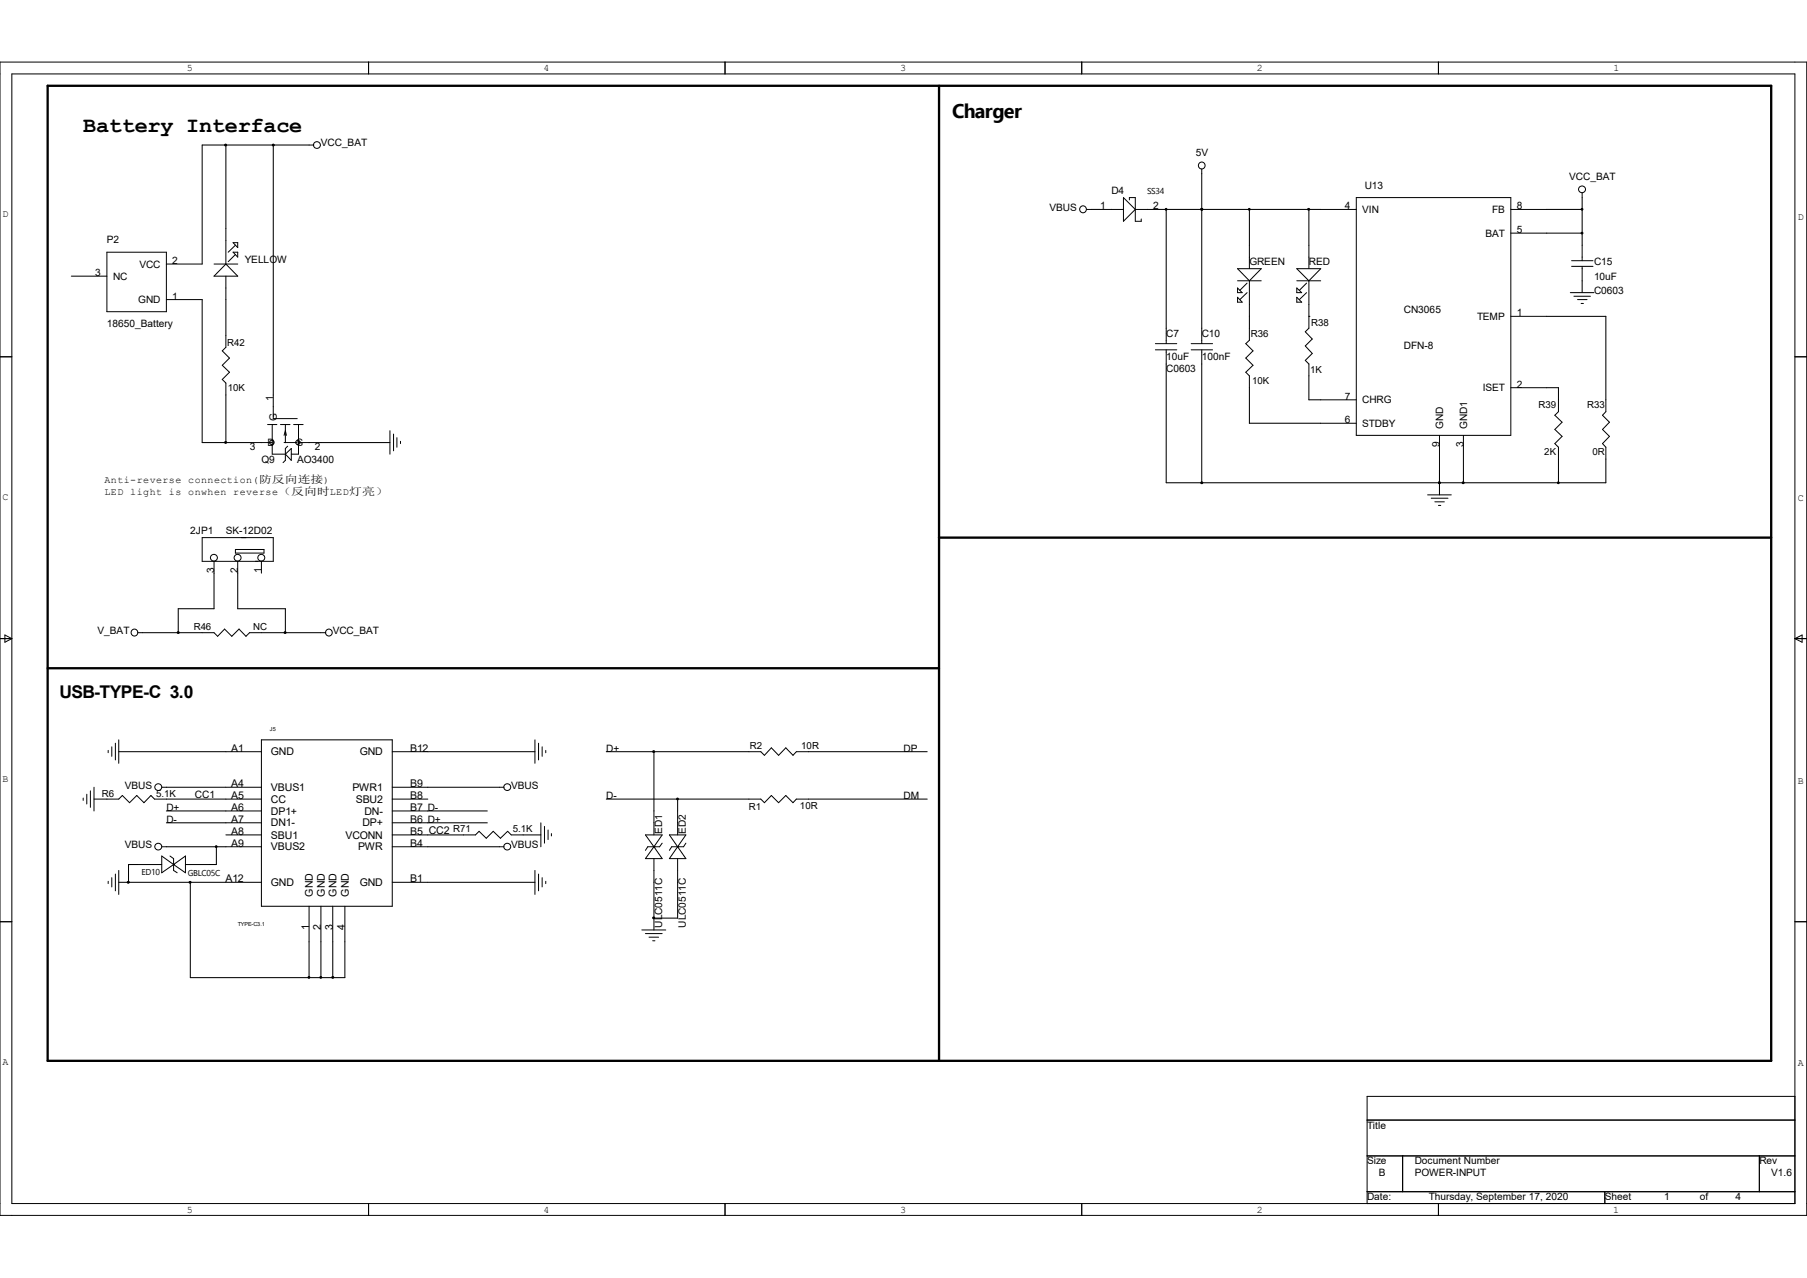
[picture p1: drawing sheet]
<svg xmlns="http://www.w3.org/2000/svg" width="297mm" height="210mm" viewBox="0 0 297 210" stroke-linecap="round" stroke-linejoin="round" font-family="sans-serif">
<path d="M7.8 14.1h283.3v160.2h-283.3zM154.3 14.1v160.2M154.3 88.3h136.8M7.8 109.8h146.5" fill="none" stroke="#000" stroke-width=".38"/>
<g fill="none" stroke="#000" stroke-width=".16">
<path d="M0 10.2h297v189.5h-297zM1.9 12.1h293.1v185.7h-293.1zM60.6 10.2v1.9M119.2 10.2v1.9M177.8 10.2v1.9M236.4 10.2v1.9M37.1 37.5v5.9M38.3 39.9h.8v.8zM50.8 23.8h.8M178.6 34.4h.8M180.7 34.4h4M184.7 32.5l1.9 1.9-1.9 2z"/>
<path d="M185.6 32.9v-.4h1v3.9h1v-.4M186.6 34.4h3.9M197.5 27.8v.7M217.1 34.4h5.8M222.9 32.5h25.4v39h-25.4zM248.3 34.4h5.9M248.3 38.3h5.9M260.1 31.7v.8M0 58.6h1.9M11.7 45.4h5.9M17.6 41.4h9.7v9.8h-9.7zM27.3 49.2h5.9"/>
<path d="M27.3 43.4h5.9M35.2 43.4h3.9M37.1 55.1v2l-.6 .6 1.2 1.1-1.2 1.2 1.2 1.2-1.2 1.2 .6 .5v2M37.1 45.4v3.8M37.1 43.4l2 2h-3.9zM38.3 41.4h.8v.8zM38.7 41.8l-1.2 1.2M38.7 40.3l-1.2 1.1M189.9 56.5h3.5M189.9 57.5h3.5M191.7 53.9v2.6M191.7 57.5v2.3"/>
<path d="M195.8 56.5h3.5M195.8 57.5h3.5M197.5 53.9v2.6M197.5 57.5v2.3M203.4 44.2h3.9l-1.9 1.9zM203.4 47.3l.8 .8h-.8zM203.4 48.9l.8 .8h-.8zM203.4 46.1h3.9M205 46.5l-1.2 1.2M205 48.1l-1.2 1.1M205.4 53.9v2l-.6 .6 1.2 1.2-1.2 1.1 1.2 1.2-1.2 1.2 .6 .6v1.9M205.4 40.3v3.9"/>
<path d="M205.4 46.1v5.9M213.1 44.2h4l-2 1.9zM213.1 47.3l.9 .8h-.9zM213.1 48.9l.9 .8h-.9zM213.1 46.1h4M214.8 46.5l-1.2 1.2M214.8 48.1l-1.2 1.1M215.1 46.1v7.8l-.6 .6 1.2 1.2-1.2 1.2 1.2 1.2-1.2 1.1 .6 .6v2M215.1 40.3v3.9M248.3 52h5.9M258.1 48.1h3.9M258.3 42.8h3.5"/>
<path d="M258.3 43.8h3.5M258.7 48.7h2.7M259.3 49.2h1.6M259.9 49.9h.4M260.1 40.3v2.5M260.1 43.8v2.3M295 58.6h2M41 72.7h3.7M44 69.8h1.5M44.7 69.8v4.8h2.2M44.9 64.9v3.9h4M46.1 69.8h1.6"/>
<path d="M46.7 72.7h2.2M46.7 71.5l.2-.7 .2 .7M46.9 69.8v2.9M46.9 74.6l1-.9v1.9zM47.3 73.3l-.4 .4v1.9l-.4 .4M48.3 69.8h1.5M49.1 69.8v4.8h-1.2M49.1 72.7h3.6M64.1 70.8v3.8M64.7 71.3v2.8M65.2 71.9v1.6M65.8 72.5v.4"/>
<path d="M217.1 65.7h5.8M217.1 69.6h5.8M236.6 71.5v5.9M240.5 71.5v5.9M248.3 63.7h5.9M256.2 65.7v1.9l-.6 .6 1.2 1.2-1.2 1.2 1.2 1.1-1.2 1.2 .6 .6v1.9M263.9 65.7v1.9l-.5 .6 1.1 1.2-1.1 1.2 1.1 1.1-1.1 1.2 .5 .6v1.9M33.2 88.3h11.7v3.9h-11.7zM35.2 92.2v2M38.7 90.3h4.7v.6h-4.7zM39.1 92.2v2M43 92.2v2"/>
<path d="M234.7 81.3h3.8M235.2 81.9h2.8M235.8 82.5h1.6M236.4 83.1h.4M0 104.9h1.9M.8 104.4l1.1 .5-1.1 .6zM22.6 104h.9M33.2 104h2l.6 .6 1.1-1.2 1.2 1.2 1.2-1.2 1.1 1.2 .6-.6h2M52.7 104h.9M295 104.9h2M295 104.9l1.2-.5v1.1zM13.7 131.1v.4"/>
<path d="M14.3 130.5v1.6M14.9 130v2.7M15.5 129.4v3.9M17.6 131.3h1.9l.6-.6 1.2 1.2 1.2-1.2 1.2 1.2 1.1-1.2 .6 .6h1.9M17.8 123.3v.4M18.4 122.7v1.6M19 122.1v2.8M19.5 121.6v3.8M26.6 139.1h.7M26.6 129.4h.7M37.1 139.1h5.9M37.1 137.2h5.9"/>
<path d="M37.1 123.5h5.9M37.1 131.3h5.9M37.1 129.4h5.9M37.1 133.3h5.9M37.1 135.2h5.9M64.5 139.1h5.8M64.5 137.2h5.8M64.5 123.5h5.8M64.5 131.3h5.8M64.5 129.4h5.8M64.5 133.3h5.8M64.5 135.2h5.8"/>
<path d="M76.2 137.2h1.9l.6-.6 1.2 1.2 1.2-1.2 1.2 1.2 1.1-1.2 .6 .6h2M82.1 139.1h.7M82.1 129.4h.7M87.9 121.6v3.8M88.5 122.1v2.8M88.9 135.2v3.9M89.1 122.7v1.6M89.5 135.8v2.8M89.7 123.3v.4M90.1 136.4v1.6M90.6 137v.4M106.1 137.2h2.7l-1.3 1.9z"/>
<path d="M107.5 139.1h.1M107.5 139.1l1.3 2h-2.7zM107.5 133.3v3.9M108.8 138.6l-.4 .5h-1.9l-.4 .6M110 137.2l2.7 3.9h-2.7l2.7-3.9zM111.4 139.1h.1M111.4 133.3v3.9M112.7 138.6l-.3 .5h-2l-.4 .6M123.1 123.5h2l.5 .6 1.2-1.2 1.2 1.2 1.2-1.2 1.1 1.2 .6-.6h2M123.1 131.3h2l.5 .6 1.2-1.2 1.2 1.2 1.2-1.2 1.1 1.2 .6-.6h2M0 151.5h1.9M17.8 144.8v.4"/>
<path d="M18.4 144.2v1.6M19 143.6v2.8M19.5 143v4M22.6 142.1h4M26.6 140.7l1.9 1.4-1.9 1.3zM27.9 140.7l.6 .4v1.9l.6 .4M28.5 142.1h.1M28.5 142.1l2-1.4v2.7zM30.5 142.1h3.9M37.1 145h5.9M50.8 148.9v5.9M52.7 148.9v5.9"/>
<path d="M54.7 148.9v5.9M56.7 148.9v5.9M64.5 145h5.8M87.9 143v4M88.5 143.6v2.8M89.1 144.2v1.6M89.7 144.8v.4M105.5 152.8h3.9M106.1 153.4h2.7M106.7 154h1.5M107.3 154.6h.4M107.5 141.1v3.9"/>
<path d="M111.4 141.1v3.9M295 151.5h2M60.6 197.8v1.9M119.2 197.8v1.9M177.8 197.8v1.9M224.7 184.1h70.3M224.7 189.9h70.3M224.7 195.8h70.3M230.5 189.9v5.9M236.4 197.8v1.9M263.8 195.8v2M289.2 189.9v5.9"/>
<path d="M295 180.2h-70.3v17.6"/>
<circle cx="52.1" cy="23.8" r=".56"/>
<circle cx="178" cy="34.4" r=".56"/>
<circle cx="197.5" cy="27.2" r=".56"/>
<circle cx="260" cy="31.1" r=".56"/>
<circle cx="44.7" cy="72.7" r=".36"/>
<circle cx="49" cy="72.7" r=".36"/>
<circle cx="35.2" cy="91.7" r=".56"/>
<circle cx="39.1" cy="91.7" r=".56"/>
<circle cx="43" cy="91.7" r=".56"/>
<circle cx="22.1" cy="103.9" r=".56"/>
<circle cx="54" cy="103.9" r=".56"/>
<circle cx="26" cy="139.1" r=".56"/>
<circle cx="26" cy="129.3" r=".56"/>
<circle cx="83.4" cy="129.3" r=".56"/>
<circle cx="83.4" cy="139.1" r=".56"/>
</g>
<g fill="none" stroke="#000" stroke-width=".17">
<path d="M37.1 23.8v13.7M44.9 23.8v41.1M50.8 23.8h-17.6v19.6M179.4 34.4h1.3M190.5 34.4h26.6M191.7 34.4v19.5M197.5 34.4h.1M197.5 28.5v25.4M205.4 34.4v5.9M215.1 34.4v5.9M254.2 34.4h5.9M254.2 38.3h5.9"/>
<path d="M260.1 32.5v7.8M33.2 49.2v23.5h7.8M37.1 49.2v5.9M191.7 59.8v19.5h72.2v-3.9M197.5 59.8v19.5M205.4 52v1.9M215.1 52h.1M254.2 52h9.7v13.7M260.1 46.1v2M37.1 64.9v7.8M52.7 72.7h11.4M205.4 63.7v5.9h11.7"/>
<path d="M215.1 61.8v3.9h2M236.6 79.3h.1M236.6 77.4v3.9M240.5 77.4v1.9M254.2 63.7h2v2M256.2 75.4v3.9M35.2 94.2v5.8h-5.9v4M39.1 94.2v5.8h7.8v4M23.5 104h9.7M43 104h9.7M15.5 131.3h2.1M19.5 123.5h17.6"/>
<path d="M27.3 131.3h9.8M27.3 133.3h9.8M27.3 135.2h9.8M27.3 129.4h9.8M27.3 139.1h9.8M35.6 139.1v3h-1.2M43 121.6h21.5v27.3h-21.5zM70.3 123.5h17.6M70.3 133.3h9.8M70.3 135.2h9.8M70.3 129.4h11.8M70.3 139.1h11.8"/>
<path d="M70.3 137.2h5.9M86 137.2h2.9M99.7 131.3h23.4M99.7 123.5h23.4M107.5 123.5v9.8M111.4 131.3v2M132.9 131.3h19.5M132.9 123.5h19.5M19.5 145h17.6M21.1 145h.1M22.6 142.1h-1.5v2.9M31.3 145v15.7h25.4v-5.9"/>
<path d="M50.8 154.8v5.9M52.7 154.8v5.9M54.7 154.8v5.9M70.3 145h17.6M107.5 145v7.8M111.4 145v5.9h-3.9"/>
</g>
<g fill="#000" stroke="#000" stroke-width=".16">
<path d="M37 23.7h.2v.2h-.2z" fill-rule="evenodd"/>
<path d="M44.8 23.7h.2v.2h-.2z" fill-rule="evenodd"/>
<path d="M197.4 34.3h.2v.2h-.2z" fill-rule="evenodd"/>
<path d="M197.4 34.3h.2v.2h-.2z" fill-rule="evenodd"/>
<path d="M215 34.3h.2v.2h-.2z" fill-rule="evenodd"/>
<path d="M37 72.6h.2v.2h-.2z" fill-rule="evenodd"/>
<path d="M197.4 79.2h.2v.2h-.2z" fill-rule="evenodd"/>
<path d="M240.4 79.2h.2v.2h-.2z" fill-rule="evenodd"/>
<path d="M29.2 103.8h.2v.3h-.2z" fill-rule="evenodd"/>
<path d="M46.7 103.8h.3v.3h-.3z" fill-rule="evenodd"/>
<path d="M107.3 123.4h.3v.2h-.3z" fill-rule="evenodd"/>
<path d="M21 144.9h.2v.2h-.2z" fill-rule="evenodd"/>
<path d="M31.1 144.9h.3v.2h-.3z" fill-rule="evenodd"/>
<path d="M107.3 150.7h.3v.2h-.3z" fill-rule="evenodd"/>
<path d="M54.6 160.5h.2v.2h-.2z" fill-rule="evenodd"/>
<circle cx="191.7" cy="34.4" r=".15"/>
<circle cx="205.3" cy="34.4" r=".15"/>
<circle cx="260" cy="38.3" r=".15"/>
<circle cx="260" cy="34.4" r=".15"/>
<circle cx="236.6" cy="79.3" r=".15"/>
<circle cx="256.1" cy="79.3" r=".15"/>
<circle cx="35.5" cy="139.1" r=".15"/>
<circle cx="111.4" cy="131.3" r=".15"/>
<circle cx="50.8" cy="160.6" r=".15"/>
<circle cx="52.7" cy="160.6" r=".15"/>
</g>
<text font-size="3.6" x="13.7" y="21.7">Battery Interface</text>
<text font-size="3.3" x="156.5" y="19.4">Charger</text>
<text font-size="2.9" x="9.8" y="114.7">USB-TYPE-C 3.0</text>
<g font-size="1.7">
<text x="52.7" y="24">VCC_BAT</text>
<text x="196.6" y="25.6">5V</text>
<text x="257.9" y="29.5">VCC_BAT</text>
<text x="172.5" y="34.6">VBUS</text>
<text x="180.8" y="34.4">1</text>
<text x="182.7" y="31.9">D4</text>
<text x="189.5" y="34.4">2</text>
<text x="221" y="34.4">4</text>
<text x="223.9" y="35">VIN</text>
<text x="224.3" y="31.1">U13</text>
<text x="245.2" y="35">FB</text>
<text x="249.3" y="34.4">8</text>
<text x="17.6" y="39.9">P2</text>
<text x="244.2" y="38.9">BAT</text>
<text x="249.3" y="38.3">5</text>
<text x="15.7" y="45.4">3</text>
<text x="18.6" y="46">NC</text>
<text x="22.9" y="44">VCC</text>
<text x="28.3" y="43.4">2</text>
<text x="40.3" y="43.2">YELLOW</text>
<text x="205.4" y="43.6">GREEN</text>
<text x="215.1" y="43.6">RED</text>
<text x="262" y="43.6">C15</text>
<text x="262" y="45.9">10uF</text>
<text x="17.6" y="53.8">18650_Battery</text>
<text x="22.7" y="49.8">GND</text>
<text x="28.3" y="49.2">1</text>
<text x="230.8" y="51.4">CN3065</text>
<text x="242.8" y="52.6">TEMP</text>
<text x="249.3" y="52">1</text>
<text x="262" y="48.3">C0603</text>
<text x="191.7" y="55.3">C7</text>
<text x="191.7" y="59.2">10uF</text>
<text x="197.5" y="55.3">C10</text>
<text x="197.5" y="59.2">100nF</text>
<text x="230.8" y="57.3">DFN-8</text>
<text x="44.9" y="65.9" transform="rotate(-90 44.9 65.9)">1</text>
<text x="191.7" y="61.2">C0603</text>
<text x="221" y="65.7">7</text>
<text x="243.7" y="64.3">ISET</text>
<text x="249.3" y="63.7">2</text>
<text x="45.5" y="69.1" transform="rotate(-90 45.5 69.1)">G</text>
<text x="221" y="69.6">6</text>
<text x="223.9" y="66.3">CHRG</text>
<text x="223.9" y="70.1">STDBY</text>
<text x="237.2" y="70.6" transform="rotate(-90 237.2 70.6)">GND</text>
<text x="241.1" y="70.6" transform="rotate(-90 241.1 70.6)">GND1</text>
<text x="41.1" y="73.9">3</text>
<text x="43" y="76">Q9</text>
<text x="44" y="73.3">D</text>
<text x="48.7" y="73.3">S</text>
<text x="48.9" y="76">AO3400</text>
<text x="51.8" y="73.9">2</text>
<text x="236.6" y="73.4" transform="rotate(-90 236.6 73.4)">9</text>
<text x="240.5" y="73.4" transform="rotate(-90 240.5 73.4)">3</text>
<text x="31.3" y="87.8">2JP1</text>
<text x="37.1" y="87.8">SK-12D02</text>
<text x="35.2" y="94.1" transform="rotate(-90 35.2 94.1)">3</text>
<text x="39.1" y="94.1" transform="rotate(-90 39.1 94.1)">2</text>
<text x="43" y="94.1" transform="rotate(-90 43 94.1)">1</text>
<text x="16" y="104.2">V_BAT</text>
<text x="54.7" y="104.2">VCC_BAT</text>
<text x="38" y="123.5">A1</text>
<text x="44.5" y="124.1">GND</text>
<text x="59.1" y="124.1">GND</text>
<text x="67.4" y="123.5">B12</text>
<text x="99.7" y="123.5">D+</text>
<text x="148.5" y="123.5">DP</text>
<text x="20.5" y="129.6">VBUS</text>
<text x="32" y="131.1">CC1</text>
<text x="38" y="129.4">A4</text>
<text x="38" y="131.3">A5</text>
<text x="44.5" y="130">VBUS1</text>
<text x="44.5" y="131.9">CC</text>
<text x="57.9" y="130">PWR1</text>
<text x="58.5" y="131.9">SBU2</text>
<text x="67.4" y="131.3">B8</text>
<text x="67.4" y="129.4">B9</text>
<text x="84" y="129.6">VBUS</text>
<text x="99.7" y="131.3">D-</text>
<text x="148.5" y="131.3">DM</text>
<text x="27.3" y="133.3">D+</text>
<text x="27.3" y="135.2">D-</text>
<text x="38" y="133.3">A6</text>
<text x="38" y="135.2">A7</text>
<text x="38" y="137.2">A8</text>
<text x="44.5" y="133.9">DP1+</text>
<text x="44.5" y="135.8">DN1-</text>
<text x="44.5" y="137.8">SBU1</text>
<text x="56.8" y="137.8">VCONN</text>
<text x="59.6" y="135.8">DP+</text>
<text x="59.9" y="133.9">DN-</text>
<text x="67.4" y="137.2">B5 CC2</text>
<text x="67.4" y="135.2">B6 D+</text>
<text x="67.4" y="133.3">B7 D-</text>
<text x="108.8" y="137" transform="rotate(-90 108.8 137)">ED1</text>
<text x="112.7" y="137" transform="rotate(-90 112.7 137)">ED2</text>
<text x="20.5" y="139.4">VBUS</text>
<text x="38" y="139.1">A9</text>
<text x="44.5" y="139.7">VBUS2</text>
<text x="58.8" y="139.7">PWR</text>
<text x="67.4" y="139.1">B4</text>
<text x="84" y="139.4">VBUS</text>
<text x="37" y="145">A12</text>
<text x="44.5" y="145.6">GND</text>
<text x="51.4" y="147.4" transform="rotate(-90 51.4 147.4)">GND</text>
<text x="53.4" y="147.4" transform="rotate(-90 53.4 147.4)">GND</text>
<text x="55.3" y="147.4" transform="rotate(-90 55.3 147.4)">GND</text>
<text x="57.3" y="147.4" transform="rotate(-90 57.3 147.4)">GND</text>
<text x="59.1" y="145.6">GND</text>
<text x="67.4" y="145">B1</text>
<text x="50.8" y="152.8" transform="rotate(-90 50.8 152.8)">1</text>
<text x="52.7" y="152.8" transform="rotate(-90 52.7 152.8)">2</text>
<text x="54.7" y="152.8" transform="rotate(-90 54.7 152.8)">3</text>
<text x="56.7" y="152.8" transform="rotate(-90 56.7 152.8)">4</text>
<text x="108.8" y="152.4" transform="rotate(-90 108.8 152.4)">ULC0511C</text>
<text x="112.7" y="152.4" transform="rotate(-90 112.7 152.4)">ULC0511C</text>
<text x="224.7" y="185.5">Title</text>
<text x="224.7" y="191.3">Size</text>
<text x="232.5" y="191.3">Document Number</text>
<text x="289.2" y="191.3">Rev</text>
<text x="224.7" y="197.2">Date:</text>
<text x="226.7" y="193.3">B</text>
<text x="232.5" y="193.3">POWER-INPUT</text>
<text x="234.9" y="197.2">Thursday, September 17, 2020</text>
<text x="263.8" y="197.2">Sheet</text>
<text x="273.6" y="197.2">1</text>
<text x="279.4" y="197.2">of</text>
<text x="285.3" y="197.2">4</text>
<text x="291.1" y="193.3">V1.6</text>
</g>
<g font-size="1.6">
<text x="30.7" y="11.6">5</text>
<text x="89.3" y="11.6">4</text>
<text x="148" y="11.6">3</text>
<text x="206.6" y="11.6">2</text>
<text x="265.2" y="11.6">1</text>
<text x=".4" y="35.7">D</text>
<text x="295.5" y="36.1">D</text>
<text x="215.5" y="53.6">R38</text>
<text x="37.3" y="56.9">R42</text>
<text x="205.6" y="55.5">R36</text>
<text x="37.4" y="64.3">10K</text>
<text x="205.8" y="63.1">10K</text>
<text x="215.3" y="61.3">1K</text>
<text x="252.9" y="67">R39</text>
<text x="260.9" y="67">R33</text>
<text x="253.8" y="74.8">2K</text>
<text x="261.7" y="74.8">0R</text>
<text x=".4" y="82.2">C</text>
<text x="17.2" y="79.3">Anti-reverse connection(防反向连接)</text>
<text x="17.2" y="81.3">LED light is onwhen reverse（反向时LED灯亮）</text>
<text x="295.5" y="82.4">C</text>
<text x="31.8" y="103.6">R46</text>
<text x="41.6" y="103.6">NC</text>
<text x="123.3" y="123.1">R2</text>
<text x="131.7" y="123.1">10R</text>
<text x=".4" y="128.5">B</text>
<text x="16.7" y="130.9">R6</text>
<text x="25.7" y="130.9">5.1K</text>
<text x="295.5" y="128.9">B</text>
<text x="74.5" y="136.7">R71</text>
<text x="84.3" y="136.7">5.1K</text>
<text x="123.1" y="133.1">R1</text>
<text x="131.5" y="132.9">10R</text>
<text x=".4" y="175">A</text>
<text x="295.5" y="175.2">A</text>
<text x="30.7" y="199.3">5</text>
<text x="89.3" y="199.3">4</text>
<text x="148" y="199.3">3</text>
<text x="206.6" y="199.3">2</text>
<text x="265.2" y="199.3">1</text>
</g>
<g font-size="1.4">
<text x="188.6" y="31.9">SS34</text>
<text x="23.2" y="143.8">ED10</text>
<text x="30.9" y="144">GBLC05C</text>
</g>
<g font-size=".9">
<text x="44.4" y="120.2">J5</text>
<text x="39.1" y="152.2">TYPE-C3.1</text>
</g>
</svg>
